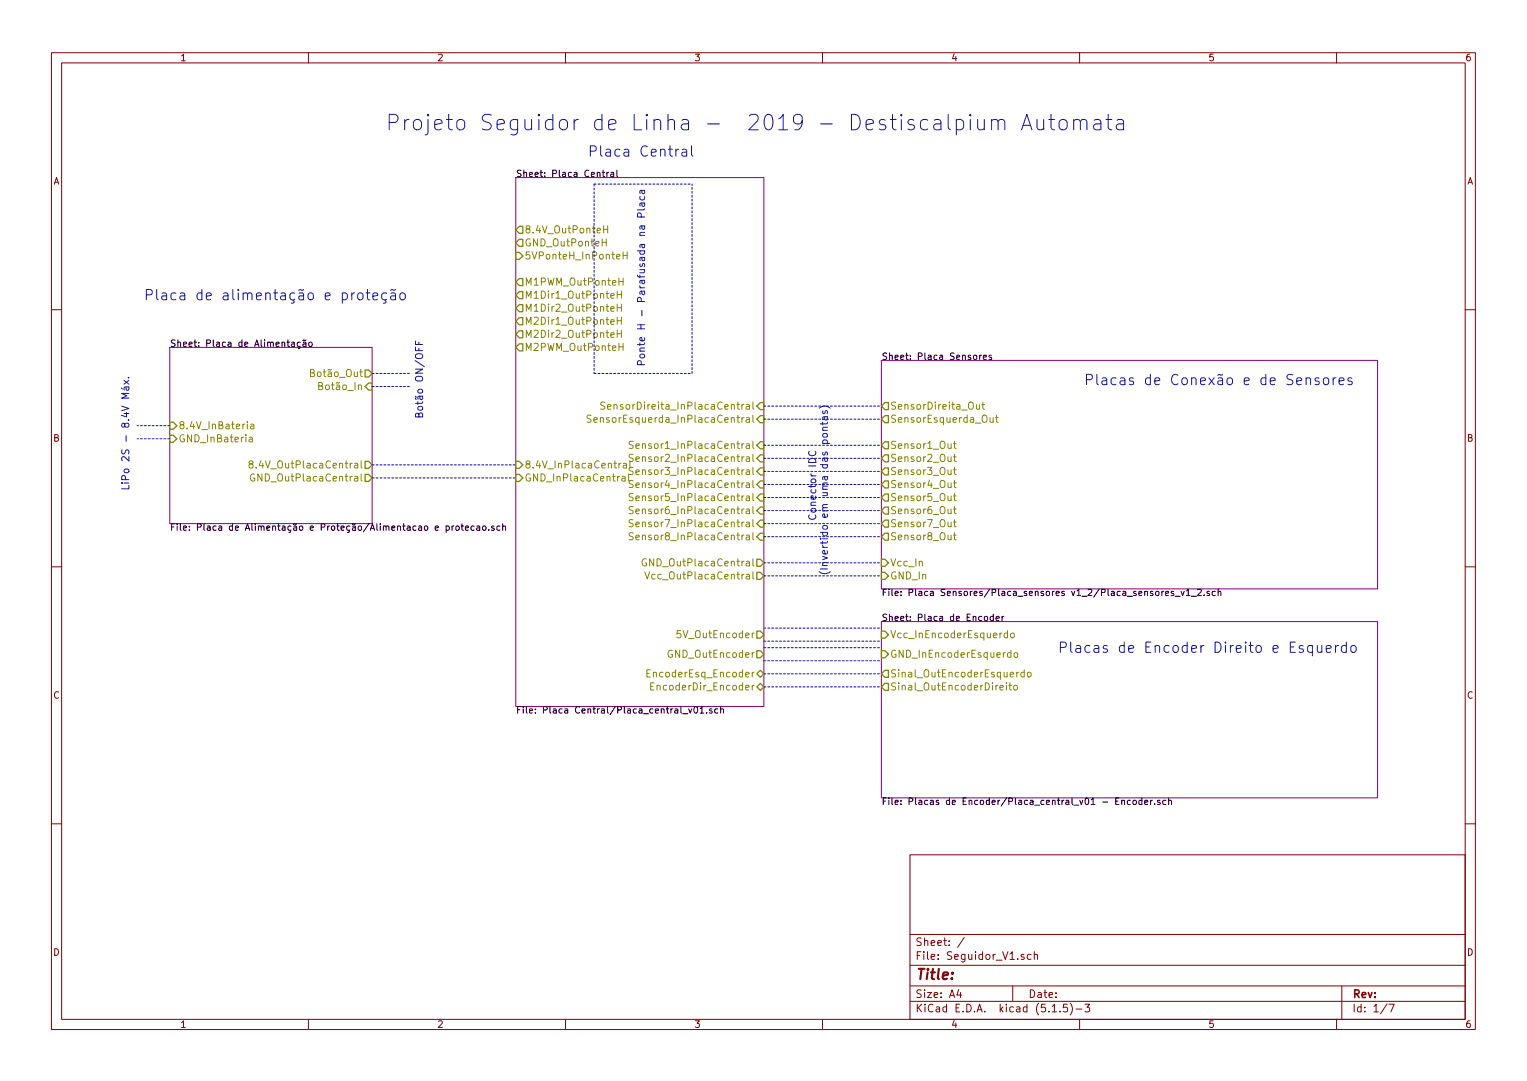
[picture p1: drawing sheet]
<svg xmlns="http://www.w3.org/2000/svg" width="297mm" height="210mm" viewBox="0 0 297 210" stroke-linecap="round" stroke-linejoin="round" font-family="sans-serif">
<g fill="none" stroke="#840000" stroke-width=".19">
<path d="M10 10.3h277v189.9h-277zM12 12.2h273v186.1h-273zM60 10.3v1.9M110 10.3v1.9M160 10.3v1.9M210 10.3v1.9M260 10.3v1.9M10 60.2h2M285 60.2h2M10 110.3h2M285 110.3h2M10 160.2h2"/>
<path d="M177 166.3h108v32h-108zM285 160.2h2M60 198.3v1.9M110 198.3v1.9M160 198.3v1.9M177 194.8h108M177 191.8h108M177 187.8h108M177 181.8h108M186.5 192.5l-.4 1h1M186.8 193v1M187.6 182.3l-1.3 2"/>
<path d="M197 191.8v3M199.2 185.7l-.4-.1-.2 .2 .1 .2 .5 .2v.3h-.6M200.6 185.7l-.5-.1-.3 .3 .1 .6 .2 .1 .5-.1M201.2 185.7l.2-.1 .4 .1v.9M201.2 185.1v1.5M204.7 196.8h.8M206.2 196.7v.1M207.6 195.3h-.7l-.1 .7 .2-.1 .5 .1 .2 .2-.1 .5-.2 .1-.6-.1M208.2 195.1a1.71 1.71 0 0 1 0 2.3M209.3 196.3h1.2M210 198.3v1.9M211 195.3h1l-.5 .6 .4 .1v.7l-.2 .1-.7-.1"/>
<path d="M260 198.3v1.9M261 191.8v6.5M269.8 195.2l-1.2 2M270.2 195.3h1l-.6 1.5"/>
</g>
<path d="M100.3 34.5h48.3v102.9h-48.3zM33 67.6h39.4v34.2h-39.4zM171.4 70.1h96.6v44.4h-96.6zM171.4 120.9h96.6v34.3h-96.6z" fill="none" stroke="#840084" stroke-width=".19"/>
<g fill="none" stroke="#000" stroke-width=".19">
<path d="M117.1 33.5h.5M117.3 33.1v1.1l.3 .2M118.1 33.5v.9M118.4 33.5l-.3 .3M118.8 33.6h.5l.1 .8M119.4 33.8l-.5 .1-.1 .2 .1 .3 .5-.1M120 33.1v1.1l.2 .2M55.8 66.5h.5M56 66.1v1.1l.3 .2M56.7 66.6h.5l.1 .8M57.3 66.8l-.5 .1-.1 .2v.2h.6M58.2 67.5l.2 .1-.4 .2"/>
<path d="M58.4 66.6l-.3-.1-.3 .3 .1 .5h.5M59 66.6h.5v.8M59.5 66.8l-.4 .1-.2 .2 .2 .3 .4-.1M59.5 66.1l-.6 .1M60.2 66.6l.3-.1 .2 .3-.1 .5-.3 .1-.3-.2zM189.5 69.1h.3l.2 .2v.4l-.2 .2h-.3l-.1-.2zM190.6 69.1v.8M190.9 69.1l-.3 .2M191.3 69.5l.6-.1-.1-.3h-.3l-.2 .2v.6h.5M192.9 69.1h-.3l-.2 .2v.1l.5 .2v.3h-.5M86.8 102.4l.3-.1 .3 .2-.1 .6h-.5M86.8 102.3v1.3"/>
<path d="M87.9 102.3v.8M88.3 102.3l-.4 .2M88.8 102.4l.3-.1 .2 .2-.1 .6h-.3l-.2-.1zM89.7 102.3h.5M89.9 101.9v1.1l.3 .1M90.5 102.7l.6-.1v-.2l-.4-.1-.2 .2 .1 .6h.5M92.2 102.4l-.3-.1-.3 .2 .1 .6h.5M92.8 102.4h.5v.7M93.3 102.6l-.4 .1-.2 .1 .1 .3h.5M94 102.4l.3-.1 .2 .2-.1 .6h-.3l-.2-.2zM95.1 103v.1M96.1 102.4l-.3-.1-.2 .2 .1 .2 .4 .1v.3h-.5"/>
<path d="M97.3 102.4l-.4-.1-.3 .2 .2 .6h.5M97.8 102.4l.2-.1 .3 .1v.7M97.8 101.9v1.2M191.6 119.9h.3l.2 .1-.1 .7h-.3l-.2-.2zM193.2 119.9h-.3l-.3 .2 .1 .6h.5M193.2 119.5v1.2M194.9 119.9v.8M195.3 119.9l-.4 .2M226.7 115.4l.6-.1v-.2l-.4-.1-.2 .2 .1 .6h.5M228.3 115.1l-.3-.1-.2 .2 .1 .2 .4 .1v.3h-.5M228.6 116h1M229.7 115l.3 .8 .4-.8"/>
<path d="M230.8 114.9l.3-.3v1.2M230.8 115.8h.7M231.7 116h1M233 114.7l.5-.1 .2 .3-.8 .9h.8M234.2 115.7v.1M235.3 115.1l-.4-.1-.1 .2v.2l.5 .1v.3h-.5M236.4 115.1l-.4-.1-.2 .2 .1 .6h.5M237 115.1l.1-.1 .3 .1 .1 .7M237 114.6v1.2M132.8 138.8h1M134 137.9l.3 .8 .3-.8M135.1 137.6l.2-.2a.67 .67 0 0 1 .4 .7 .67 .67 0 0 1-.4 .6l-.3-.5z"/>
<path d="M136.2 137.8l.4-.4v1.3M136.2 138.7h.7M137.5 138.6v.1M138.5 137.9h-.3l-.2 .1 .1 .2 .4 .1v.4h-.5M139.6 137.9h-.3l-.3 .2 .2 .6h.4M140.2 138l.2-.1h.3v.8M140.2 137.4v1.3M193.8 120.3l.6-.1-.1-.3h-.3l-.2 .2v.6h.5M217 155.8h.5M217.7 155.2h-.7v1.3h.7M218.2 155.8l.2-.2 .3 .1v.8M218.2 155.6v.9"/>
<path d="M219.9 155.7l-.4-.1-.2 .3 .1 .5h.5M220.5 155.7l.3-.1 .3 .3-.2 .5-.3 .1-.2-.2zM222.1 155.7l-.3-.1-.3 .3 .1 .5h.5M222.1 155.2v1.3M222.7 156.1l.6-.1-.1-.3-.3-.1-.2 .2v.6h.5M223.8 155.6v.9M224.2 155.6l-.4 .3M224.6 156.4v.1M225.6 155.7l-.3-.1-.2 .2 .1 .2 .4 .1v.3h-.5M226.8 155.7l-.4-.1-.2 .3 .1 .5h.5M227.3 155.8l.2-.2 .3 .1 .1 .8M227.3 155.2v1.3"/>
</g>
<g fill="none" stroke="#848400" stroke-width=".19">
<path d="M117.1 47.1h.8M117.4 43.9v1.4M117.4 44.6h.8M117.9 46.5v1.3M118.2 43.9v1.4M119.9 49.9l.7-.1-.1-.3h-.4l-.2 .2 .1 .6h.5M120.1 56.6v1.4M120.1 59.2v1.3M120.1 57.3h.8M120.1 59.8h.8M120.4 54.8h.8M120.9 56.6v1.4"/>
<path d="M120.9 59.2v1.3M121.2 49v1.4M121.2 54.1v1.4M121.2 49.7h.8M122 49v1.4M117.7 78.3l-.6-.1-.3 .3 .2 .3 .6 .3v.4l-.2 .1-.6-.1M118.2 79.1l.6-.1v-.3h-.4l-.2 .2v.6h.6M120.1 61.7v1.4M120.1 64.2v1.4M120.1 62.4h.8M120.1 64.9h.8M120.4 67.5h.8"/>
<path d="M120.9 61.7v1.4M120.9 64.2v1.4M121.2 66.8v1.4M146.5 78.2v1.2l.2 .2M189.9 78.7l.1 .8h.5M190.5 78.7v.9M191 78.7h.5M191.2 78.2v1.2l.3 .2M48.1 82v.2M48.5 85.1h.5l.1 .8M48.7 90.2l-.2-.1v-.3l.2-.2 .4 .1 .1 .4-.5 .1-.3 .3 .1 .4 .2 .1h.4l.1-.2v-.4l-.2-.2M48.8 82.5h.5l.1 .9"/>
<path d="M49.1 85.4l-.6 .1a.26 .26 0 0 0-.1 .3 .26 .26 0 0 0 .2 .1h.5M49.4 82.8l-.5 .1-.2 .2 .1 .3h.6M49.5 92.2a.66 .66 0 0 0-.8 .7 .66 .66 0 0 0 .8 .6l.1-.5h-.3M49.8 90.9v.1M70.3 89.6v1.3l.2 .1M70.3 92.2v1.2l.2 .2M115 80.8l-.5-.1-.3 .2v.4l.7 .3 .1 .3-.3 .2h-.5M115.5 81.7l.7-.1-.1-.3-.4-.1-.2 .2 .1 .7h.5M120.4 90.1v.9M120.8 90.1l-.4 .3M121 92.7h.5l.1 .9M121.3 90.2h.5l.1 .8"/>
<path d="M121.6 93l-.6 .1a.26 .26 0 0 0-.1 .3 .26 .26 0 0 0 .2 .2l.5-.1M121.9 90.4l-.5 .1-.2 .2 .1 .3h.6M122.3 92.2v1.2l.2 .2M122.5 89.6v1.3l.2 .1M123.2 85.9l-.6-.1-.2 .3 .1 .3 .6 .3v.4l-.2 .1h-.5M123.2 88.4h-.6l-.2 .2 .1 .4 .6 .2v.4l-.2 .2-.5-.1M123.2 91l-.6-.1-.2 .3 .1 .3 .6 .3v.4l-.2 .1-.5-.1M123.2 93.5l-.6-.1-.2 .3 .1 .4 .6 .2v.4l-.2 .1h-.5M123.2 96.1l-.6-.1-.2 .3 .1 .3 .6 .2v.5l-.2 .1-.5-.1M123.2 98.6l-.6-.1-.2 .3 .1 .3 .6 .3v.4l-.2 .1h-.5M123.7 86.8l.7-.2-.1-.2-.4-.1-.2 .2 .1 .7h.5M123.7 89.3l.7-.1-.1-.3-.4-.1-.2 .2 .1 .7h.5"/>
<path d="M123.7 91.8l.7-.1-.1-.3h-.4l-.2 .2 .1 .6h.5M123.7 94.4l.7-.1-.1-.3-.4-.1-.2 .2 .1 .7h.5M123.7 96.9l.7-.1-.1-.3h-.4l-.2 .2 .1 .6h.5M123.7 99.5l.7-.2-.1-.2-.4-.1-.2 .2 .1 .7h.5M145.2 81.3h.5l.1 .8M145.8 81.6l-.6 .1a.26 .26 0 0 0-.1 .2 .26 .26 0 0 0 .2 .2h.5M146.5 80.7v1.3l.2 .1M146.5 85.8v1.2l.2 .2M146.5 88.4v1.2l.2 .2M146.5 90.9v1.2l.2 .2M146.5 93.4v1.3l.2 .1M146.5 96v1.2l.2 .2"/>
<path d="M146.5 98.5v1.2l.2 .2M185.5 86.3h.5M185.5 88.8h.5M185.5 91.4h.5M185.5 93.9h.5M185.5 96.5h.5M185.5 99h.5M185.7 85.8v1.2l.3 .2M185.7 88.4v1.2l.3 .2M185.7 90.9v1.2l.3 .2M185.7 93.4v1.3l.3 .1M185.7 96v1.2l.3 .2"/>
<path d="M185.7 98.5v1.2l.3 .2M192.6 81.2l.1 .9 .5-.1M193.2 81.2v.9M193.6 81.2h.6M193.9 80.7v1.3l.3 .1M123.2 101.1h-.6l-.2 .2 .1 .4 .6 .2v.4l-.2 .2-.5-.1M123.2 103.7l-.6-.1-.2 .3 .1 .3 .6 .3v.4l-.2 .1-.5-.1M123.7 102l.7-.1-.1-.3-.4-.1-.2 .2 .1 .7h.5M123.7 104.5l.7-.1-.1-.3h-.4l-.2 .2 .1 .6h.5M125.4 111.2l.5 1.4 .5-1.4M125.7 108.8a.66 .66 0 0 0-.8 .6 .66 .66 0 0 0 .8 .6l.1-.5h-.3M146.5 101.1v1.2l.2 .2"/>
<path d="M146.5 103.6v1.2l.2 .2M146.5 108.7v1.2l.2 .2M146.5 111.2v1.2l.2 .2M185.5 101.5h.5M185.5 104.1h.5M185.7 101.1v1.2l.3 .2M185.7 103.6v1.2l.3 .2M125.8 131h.5M126.5 130.3h-.7v1.4h.7M126.6 133.5h.4M127.2 132.8h-.6v1.4h.6M132.4 122.7h-.7v.6l.2-.1 .5 .1 .1 .5-.3 .2-.5-.1"/>
<path d="M146.3 130.8v.9M146.3 133.3v.9M146.7 130.8h-.2l-.2 .2M146.7 133.3h-.2l-.2 .2M194.5 133.8l.7-.2-.1-.3h-.4l-.2 .2 .1 .7h.5M195.8 132.8v.2M195.8 133.3v.9M196 123.2l-.4-.1-.3 .3 .2 .6h.5M196 122.7v1.3M196.2 133.3h.6M196.4 132.8v1.2l.4 .2M196.6 127l-.4-.1-.2 .3 .1 .6h.5"/>
<path d="M196.6 126.5v1.4M196.7 123.2l.6 .1v.5l-.1 .2h-.4l-.2-.2v-.4zM197.3 127.1l.2-.2 .4 .2 .1 .5-.2 .2-.5-.1zM197.3 133.3h.3l.3 .2-.1 .7h-.4l-.2-.2zM198.2 130.8h-.3l-.1 .2M199.2 130.8h-.4l-.2 .2 .1 .6h.5M199.2 130.3v1.4M199.9 130.9l.2-.1 .4 .1 .1 .5-.2 .2-.5-.1z"/>
</g>
<g fill="none" stroke="#848400" stroke-width=".25">
<path d="M100.3 49.1h.7l.7 .7-.7 .7h-.7zM101 44h.7v1.4h-.7l-.7-.7zM101 46.6h.7v1.3h-.7l-.7-.7zM101 54.2h.7v1.3h-.7l-.7-.6zM101 56.7h.7v1.4h-.7l-.7-.7zM101 59.3h.7v1.3h-.7l-.7-.7zM71 72h.7l.7 .6-.7 .7h-.7zM71.7 74.5h.7v1.4h-.7l-.7-.7zM101 61.8h.7v1.4h-.7l-.7-.7zM101 64.3h.7v1.4h-.7l-.7-.7zM101 66.9h.7v1.3h-.7l-.7-.6zM147.9 78.3h.7v1.4h-.7l-.7-.7z"/>
<path d="M172.1 78.3h.7v1.4h-.7l-.7-.7zM33 82.1h.7l.7 .7-.7 .7h-.7zM33 84.7h.7l.7 .6-.7 .7h-.7zM71 89.7h.7l.7 .7-.7 .7h-.7zM71 92.3h.7l.7 .7-.7 .6h-.7zM100.3 89.7h.7l.7 .7-.7 .7h-.7zM100.3 92.3h.7l.7 .7-.7 .6h-.7zM147.9 80.8h.7v1.4h-.7l-.7-.7zM147.9 85.9h.7v1.4h-.7l-.7-.7zM147.9 88.5h.7v1.3h-.7l-.7-.7zM147.9 91h.7v1.4h-.7l-.7-.7zM147.9 93.5h.7v1.4h-.7l-.7-.7z"/>
<path d="M147.9 96.1h.7v1.4h-.7l-.7-.7zM147.9 98.6h.7v1.4h-.7l-.7-.7zM172.1 80.8h.7v1.4h-.7l-.7-.7zM172.1 85.9h.7v1.4h-.7l-.7-.7zM172.1 88.5h.7v1.3h-.7l-.7-.7zM172.1 91h.7v1.4h-.7l-.7-.7zM172.1 93.5h.7v1.4h-.7l-.7-.7zM172.1 96.1h.7v1.4h-.7l-.7-.7zM172.1 98.6h.7v1.4h-.7l-.7-.7zM147.2 108.8h.7l.7 .7-.7 .7h-.7zM147.2 111.3h.7l.7 .7-.7 .7h-.7zM147.9 101.2h.7v1.3h-.7l-.7-.7z"/>
<path d="M147.9 103.7h.7v1.4h-.7l-.7-.7zM171.4 108.8h.7l.7 .7-.7 .7h-.7zM171.4 111.3h.7l.7 .7-.7 .7h-.7zM172.1 101.2h.7v1.3h-.7l-.7-.7zM172.1 103.7h.7v1.4h-.7l-.7-.7zM147.2 122.8h.7l.7 .6-.7 .7h-.7zM147.2 126.6h.7l.7 .6-.7 .7h-.7zM147.2 131.1l.7-.7 .7 .7-.7 .6zM147.2 133.6l.7-.7 .7 .7-.7 .7zM171.4 122.8h.7l.7 .6-.7 .7h-.7zM171.4 126.6h.7l.7 .6-.7 .7h-.7zM172.1 130.4h.7v1.3h-.7l-.7-.6z"/>
<path d="M172.1 132.9h.7v1.4h-.7l-.7-.7z"/>
</g>
<g fill="none" stroke="#0000c2" stroke-width=".19" stroke-dasharray=".4 .4">
<path d="M115.6 35.8v36.8M115.6 35.8h19M72.4 72.6h7.6M72.4 75.2h7.6M115.6 72.6h19M134.6 72.6v-36.8M148.6 79h22.8M33 85.3h-6.3M33 82.8h-6.3M72.4 90.4h27.9M72.4 93h27.9M148.6 99.3h22.8"/>
<path d="M148.6 96.8h22.8M148.6 94.2h22.8M148.6 91.7h22.8M148.6 89.1h22.8M148.6 86.6h22.8M148.6 81.5h22.8M148.6 104.4h22.8M148.6 101.8h22.8M148.6 112h22.8M148.6 109.5h22.8M148.6 131.1h22.8M148.6 128.5h22.8"/>
<path d="M148.6 126h22.8M148.6 124.7h22.8M148.6 122.2h22.8M148.6 133.6h22.8"/>
</g>
<g fill="none" stroke="#0000c2" stroke-width=".19">
<path d="M124.5 38.2v.4l.2 .3 .6-.1v-.6M124.8 39.5l.1 .4 .2 .3 .3-.3-.1-.4M124.8 37l.1 .5 .2 .2 .3-.2-.1-.5M125.4 39.5h-.9v.6M125.4 37l-.9 .1v.5M132 29l-.4 .1-.1 .3M132.7 29.1l.2-.1 .6 .1 .1 1.3M133.6 29.5l-.7 .1a.39 .39 0 0 0-.3 .4 .39 .39 0 0 0 .3 .4l.7-.1M134.5 28.4v1.7l.3 .3M186 23.4l.3-.2h.6l.4 .3 .2 .3-.2 1.2-.4 .2h-.6l-.3-.1M188.7 22.2l-.1 .2 .1 .1 .2-.1-.2-.2v.3M188.7 23.2v2"/>
<path d="M190.2 23.2v1.6l.1 .3a.81 .81 0 0 0 1.2-.1M191.5 23.2v2M192.9 23.5a.74 .74 0 0 1 1.3 .2v1.5M192.9 23.2v2M194.2 23.7l.4-.5 .7 .2 .2 .3v1.5M198.7 25.2l1-3 1 3M199 24.4h1.5M201.7 23.2v1.6l.2 .3a.81 .81 0 0 0 1.1-.1M203 23.2v2M204 23.2h1.2M204.4 22.2v2.6l.2 .3 .6 .1M206.1 23.5a.83 .83 0 0 1 1.5 .3v.9a.81 .81 0 0 1-.8 .6 .81 .81 0 0 1-.8-.6z"/>
<path d="M208.9 23.5a.76 .76 0 0 1 1.3 .2v1.5M208.9 23.2v2M210.2 23.7a.7 .7 0 0 1 1.1-.3l.1 .3v1.5M212.9 23.4l.3-.2h.5l.3 .2 .1 .3v1.5M214.1 23.9l-.2 .2h-.7a.59 .59 0 0 0-.5 .6 .59 .59 0 0 0 .5 .5h.7l.2-.1M215.1 23.2h1.2M215.6 22.2v2.6l.1 .3 .6 .1M217.3 23.4l.3-.2 .8 .2 .2 .3v1.5M218.6 23.9l-.3 .2h-.7a.59 .59 0 0 0-.5 .6 .59 .59 0 0 0 .5 .5h.7l.3-.1M69.7 57.1a.54 .54 0 0 1 .9 .2v.6a.54 .54 0 0 1-.5 .4 .54 .54 0 0 1-.5-.4v-.6zM71.2 57h.8M71.5 56.3v1.7l.1 .2 .4 .1"/>
<path d="M72.5 57.6l1-.2-.1-.3-.6-.1-.3 .2 .1 1 .2 .1 .6-.1M74.8 58.4l.3 .3-.3 .3h-.3M75.2 57.1l-.6-.1-.4 .3v.6l.2 .3 .2 .1 .6-.1M76.1 57.1l.2-.1 .5 .1 .1 1.2M76.9 57.4l-.6 .2a.39 .39 0 0 0-.3 .3 .39 .39 0 0 0 .3 .4l.6-.1M76.9 56.3l-.3 .2-.3-.2-.3 .2M77.9 57.2a.55 .55 0 0 1 .5-.2 .55 .55 0 0 1 .4 .3v.6a.55 .55 0 0 1-.5 .4 .55 .55 0 0 1-.5-.4zM124.7 42.2v-.7h-.6l-.1 .7h1.4M125.4 40.6l-.2 .2h-1.2M23.6 75.5l.2 .2M24.1 74l1 .7M24.5 75.3v.4l.2 .2 .4-.2-.1-.4"/>
<path d="M24.9 73.5h.2M25.1 76.5h-1.4l1 .5-1 .4h1.4M25.1 75.3h-.9v.6M25.1 74l-1 .7M80.8 67.5v.7h1.4M80.8 66.3v.7h1.4M81.5 66.5v.5M81.5 67.7v.5M159.4 79.4a1.59 1.59 0 0 1 2.1 0M160.1 79.9l-.1 .4 .2 .2 .2-.1 .2-.5h.3v.6M254.1 73.7a.49 .49 0 0 1 .8 .1v1M256.6 73.6l-.2-.1-.5 .1v.5a.63 .63 0 0 1 .7 .4l-.2 .3-.6-.1"/>
<path d="M257.5 73.7a.55 .55 0 0 1 .5-.2 .55 .55 0 0 1 .5 .4l-.1 .7a.53 .53 0 0 1-.6 .2 .53 .53 0 0 1-.4-.4zM259.3 73.5v1.3M259.9 73.5l-.4 .1-.2 .3M260.5 74.1l.9-.1-.1-.4-.5-.1-.3 .3 .1 .9 .2 .1 .5-.1M263 73.6l-.5-.1-.3 .3 .1 .3 .7 .1 .1 .2-.1 .3-.2 .1-.6-.1M157.3 90.6h1.4M157.4 87.8a.66 .66 0 0 0 .5 .9 .66 .66 0 0 0 .8-.7l-.1-.2M157.5 89.3a.72 .72 0 0 1 .8-.1 .72 .72 0 0 1 .4 .8h-1.4zM157.8 92.2l.2 .4M157.8 92.6h.9M157.8 93.3l.6-.1 .2 .1 .1 .3-.3 .3h-.4l-.2-.3zM160 83.7h1"/>
<path d="M160 82.1v.5M160.1 84.4h.7l.2 .2-.2 .4h-.7l-.1-.2zM160.4 81v.5l.2 .2 .4-.2-.1-.5M161 83.1l-.9 .1-.1 .3 .1 .2M161 82.1l-.2 .3h-1.2M161 81l-.9 .1v.6M255.3 125.6l-.6-.1-.3 .4v.6l.1 .3 .2 .1 .6-.1M255.3 125.5v2.1M256.3 125.5l.1 1.3a.53 .53 0 0 0 .7-.1M257.1 125.5v1.4M258 126.2l.9-.2-.1-.4-.5-.1-.3 .3 .1 1 .2 .1 .5-.1M259.8 125.5v1.4"/>
<path d="M260.4 125.5l-.4 .1-.2 .3M261.9 125.6l-.6-.1-.4 .4v.6l.2 .3 .2 .1 .6-.1M261.9 124.9v2M262.8 125.7a.55 .55 0 0 1 .6-.2 .55 .55 0 0 1 .4 .4l-.1 .8a.53 .53 0 0 1-.5 .2 .53 .53 0 0 1-.4-.4z"/>
</g>
<text font-size="4.2" fill="#0000c2" x="74.9" y="25.4">Projeto Seguidor de Linha - 2019 - Destiscalpium Automata</text>
<g font-size="2.8" fill="#0000c2">
<text x="114.3" y="30.5">Placa Central</text>
<text x="27.9" y="58.4">Placa de alimentação e proteção</text>
<text x="210.8" y="74.9">Placas de Conexão e de Sensores</text>
<text x="205.7" y="127">Placas de Encoder Direito e Esquerdo</text>
</g>
<text font-size="2.8" fill="#840000" x="178" y="190.5">Title:</text>
<g font-size="2.1" fill="#840000">
<text x="178" y="184">Sheet: /</text>
<text x="178" y="186.7">File: Seguidor_V1.sch</text>
<text x="178" y="196.9">KiCad E.D.A. kicad (5.1.5)-3</text>
<text x="178" y="194.1">Size: A4</text>
<text x="200" y="194.1">Date:</text>
<text x="263" y="194.1">Rev:</text>
<text x="263" y="196.9">Id: 1/7</text>
</g>
<g font-size="1.9" fill="#848400">
<text x="102" y="45.4">8.4V_OutPonteH</text>
<text x="102" y="47.9">GND_OutPonteH</text>
<text x="102" y="50.5">5VPonteH_InPonteH</text>
<text x="102" y="55.5">M1PWM_OutPonteH</text>
<text x="102" y="58.1">M1Dir1_OutPonteH</text>
<text x="102" y="60.6">M1Dir2_OutPonteH</text>
<text x="102" y="63.2">M2Dir1_OutPonteH</text>
<text x="102" y="65.7">M2Dir2_OutPonteH</text>
<text x="102" y="68.2">M2PWM_OutPonteH</text>
<text x="60.8" y="73.3">Botão_Out</text>
<text x="62.4" y="75.9">Botão_In</text>
<text x="34.7" y="83.5">8.4V_InBateria</text>
<text x="116.9" y="82.2">SensorEsquerda_InPlacaCentral</text>
<text x="119.7" y="79.7">SensorDireita_InPlacaCentral</text>
<text x="173.1" y="79.7">SensorDireita_Out</text>
<text x="173.1" y="82.2">SensorEsquerda_Out</text>
<text x="34.7" y="86">GND_InBateria</text>
<text x="124.7" y="87.3">Sensor1_InPlacaCentral</text>
<text x="124.7" y="89.8">Sensor2_InPlacaCentral</text>
<text x="173.1" y="87.3">Sensor1_Out</text>
<text x="173.1" y="89.8">Sensor2_Out</text>
<text x="50.2" y="93.6">GND_OutPlacaCentral</text>
<text x="50.5" y="91.1">8.4V_OutPlacaCentral</text>
<text x="102" y="91.1">8.4V_InPlacaCentral</text>
<text x="102" y="93.6">GND_InPlacaCentral</text>
<text x="124.7" y="92.4">Sensor3_InPlacaCentral</text>
<text x="124.7" y="94.9">Sensor4_InPlacaCentral</text>
<text x="173.1" y="92.4">Sensor3_Out</text>
<text x="173.1" y="94.9">Sensor4_Out</text>
<text x="124.7" y="97.5">Sensor5_InPlacaCentral</text>
<text x="124.7" y="100">Sensor6_InPlacaCentral</text>
<text x="173.1" y="97.5">Sensor5_Out</text>
<text x="173.1" y="100">Sensor6_Out</text>
<text x="124.7" y="102.5">Sensor7_InPlacaCentral</text>
<text x="124.7" y="105.1">Sensor8_InPlacaCentral</text>
<text x="173.1" y="102.5">Sensor7_Out</text>
<text x="173.1" y="105.1">Sensor8_Out</text>
<text x="126.4" y="110.2">GND_OutPlacaCentral</text>
<text x="127.3" y="112.7">Vcc_OutPlacaCentral</text>
<text x="173.1" y="110.2">Vcc_In</text>
<text x="173.1" y="112.7">GND_In</text>
<text x="132.3" y="124.1">5V_OutEncoder</text>
<text x="173.1" y="124.1">Vcc_InEncoderEsquerdo</text>
<text x="126.7" y="131.7">EncoderEsq_Encoder</text>
<text x="130.4" y="127.9">GND_OutEncoder</text>
<text x="173.1" y="131.7">Sinal_OutEncoderEsquerdo</text>
<text x="173.1" y="127.9">GND_InEncoderEsquerdo</text>
<text x="127.6" y="134.3">EncoderDir_Encoder</text>
<text x="173.1" y="134.3">Sinal_OutEncoderDireito</text>
</g>
<g font-size="1.9" fill="#0000c2">
<text x="125.5" y="71.4" transform="rotate(-90 125.5 71.4)">Ponte H - Parafusada na Placa</text>
<text x="82.3" y="81.5" transform="rotate(-90 82.3 81.5)">Botão ON/OFF</text>
<text x="25.1" y="95.5" transform="rotate(-90 25.1 95.5)">LiPo 2S - 8.4V Máx.</text>
<text x="158.8" y="106.6" transform="rotate(-90 158.8 106.6)">Conector IDC</text>
<text x="161" y="112" transform="rotate(-90 161 112)">(Invertido em uma das pontas)</text>
</g>
<g font-size="1.8" fill="#840000">
<text x="35" y="11.9">1</text>
<text x="85" y="11.9">2</text>
<text x="135" y="11.9">3</text>
<text x="185" y="11.9">4</text>
<text x="235" y="11.9">5</text>
<text x="285" y="11.9">6</text>
<text x="10.4" y="35.9">A</text>
<text x="285.4" y="35.9">A</text>
<text x="10.4" y="85.9">B</text>
<text x="285.4" y="85.9">B</text>
<text x="10.4" y="135.9">C</text>
<text x="285.4" y="135.9">C</text>
<text x="10.4" y="185.9">D</text>
<text x="285.4" y="185.9">D</text>
<text x="35" y="199.9">1</text>
<text x="85" y="199.9">2</text>
<text x="135" y="199.9">3</text>
<text x="185" y="199.9">4</text>
<text x="235" y="199.9">5</text>
<text x="285" y="199.9">6</text>
</g>
<g font-size="1.8">
<text x="100.3" y="34.4">Sheet: Placa Central</text>
<text x="33" y="67.5">Sheet: Placa de Alimentação</text>
<text x="171.4" y="70">Sheet: Placa Sensores</text>
<text x="33" y="103.2">File: Placa de Alimentação e Proteção/Alimentacao e protecao.sch</text>
<text x="171.4" y="115.9">File: Placa Sensores/Placa_sensores v1_2/Placa_sensores_v1_2.sch</text>
<text x="171.4" y="120.8">Sheet: Placa de Encoder</text>
<text x="100.3" y="138.8">File: Placa Central/Placa_central_v01.sch</text>
<text x="171.4" y="156.6">File: Placas de Encoder/Placa_central_v01 - Encoder.sch</text>
</g>
</svg>
